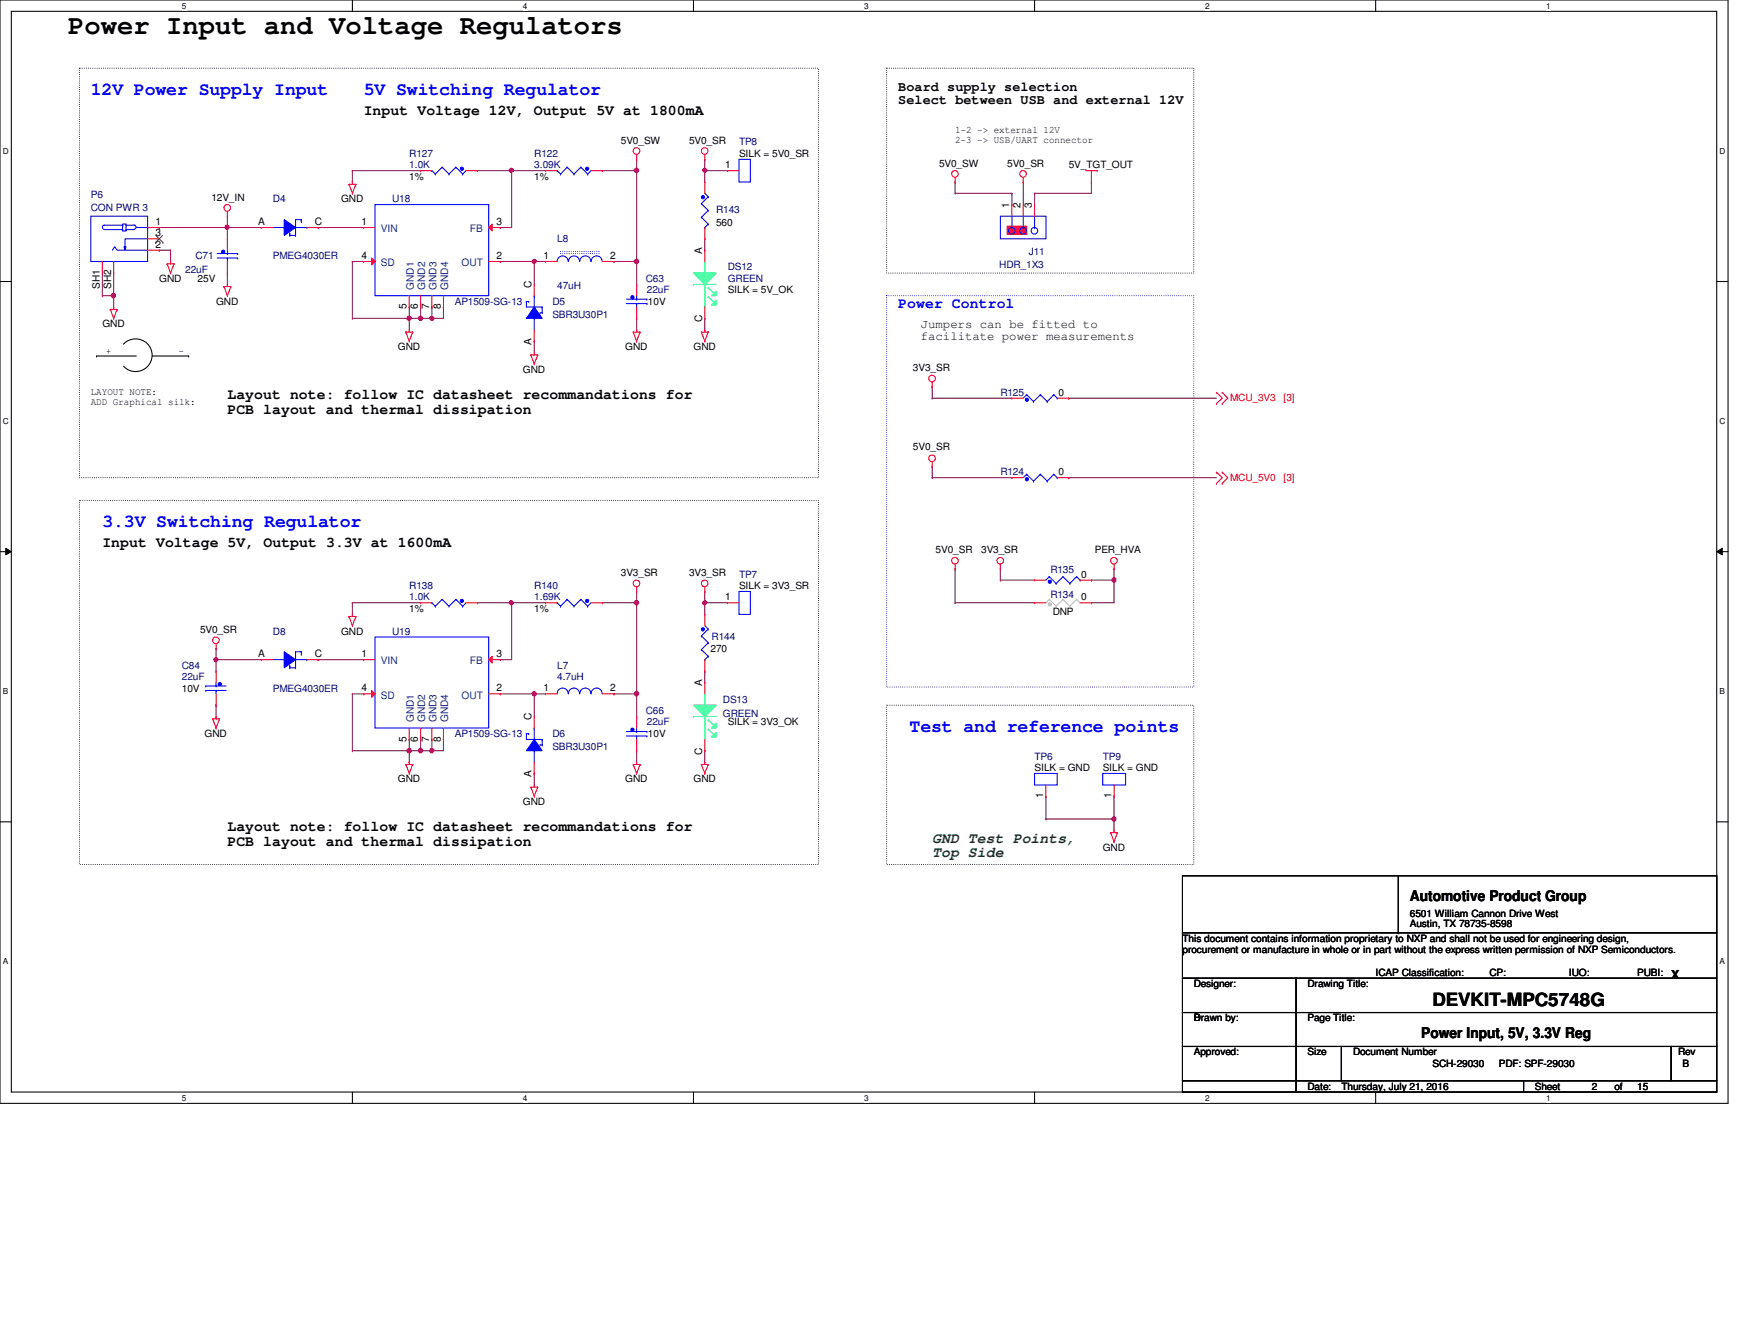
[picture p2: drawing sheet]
<svg xmlns="http://www.w3.org/2000/svg" width="279mm" height="216mm" viewBox="0 0 279 216" stroke-linecap="round" stroke-linejoin="round" font-family="sans-serif">
<path d="M0 0h278v177.4h-278zM1.8 1.8h274.3v173.8h-274.3z" fill="none" stroke="#000" stroke-width=".17"/>
<g fill="#fff">
<path d="M29.3 .2h.7v1.5h-.7z"/>
<path d="M29.3 175.8h.7v1.4h-.7z"/>
</g>
<path d="M56.7 0v1.8M56.7 175.6v1.8" fill="none" stroke="#000" stroke-width=".17"/>
<g fill="#fff">
<path d="M84.1 .2h.7v1.5h-.7z"/>
<path d="M84.1 175.8h.7v1.4h-.7z"/>
</g>
<path d="M111.5 0v1.8M111.5 175.6v1.8" fill="none" stroke="#000" stroke-width=".17"/>
<g fill="#fff">
<path d="M139 .2h.7v1.5h-.7z"/>
<path d="M139 175.8h.7v1.4h-.7z"/>
</g>
<path d="M166.4 0v1.8M166.4 175.6v1.8" fill="none" stroke="#000" stroke-width=".17"/>
<g fill="#fff">
<path d="M193.8 .2h.8v1.5h-.8z"/>
<path d="M193.8 175.8h.8v1.4h-.8z"/>
</g>
<path d="M221.3 0v1.8M221.3 175.6v1.8" fill="none" stroke="#000" stroke-width=".17"/>
<g fill="#fff">
<path d="M248.7 .2h.7v1.5h-.7z"/>
<path d="M248.7 175.8h.7v1.4h-.7z"/>
<path d="M.5 23.5h.9v1.5h-.9z"/>
<path d="M276.6 23.5h.9v1.5h-.9z"/>
<path d="M.5 67h.9v1.5h-.9z"/>
<path d="M276.6 67h.9v1.5h-.9z"/>
</g>
<path d="M0 45.3h1.8M276.1 45.3h1.9" fill="none" stroke="#000" stroke-width=".17"/>
<g fill="#fff">
<path d="M.5 110.4h.8v1.5h-.8z"/>
<path d="M276.6 110.4h.9v1.5h-.9z"/>
</g>
<path d="M0 88.7h1.8M276.1 88.7h1.9" fill="none" stroke="#000" stroke-width=".17"/>
<path d="M.9 88.1l.9 .6-.9 .5zM276.1 88.7l.9-.6v1.1z" fill="#000"/>
<path d="M.9 88.1l.9 .6-.9 .5zM276.1 88.7l.9-.6v1.1z" fill="none" stroke="#000" stroke-width=".16"/>
<g fill="#fff">
<path d="M.5 153.8h.8v1.5h-.8z"/>
<path d="M276.6 153.8h.9v1.5h-.9z"/>
</g>
<path d="M15.5 57.2h.1M15.5 57.2h6.4M19.9 55.3a2.64 2.64 0 0 1 3.7-.1 2.64 2.64 0 0 1 .1 3.8 2.64 2.64 0 0 1-3.8-.1M24.5 57.2h5.9M30.4 57.2h.1M0 132.1h1.8M276.1 132.1h1.9" fill="none" stroke="#000" stroke-width=".17"/>
<path d="M12.8 11h118.9v65.8h-118.9zM142.6 11h49.4v32.9h-49.4zM12.8 80.5h118.9v58.5h-118.9zM142.6 113.4h49.4v25.6h-49.4z" fill="none" stroke="#000" stroke-width=".17" stroke-dasharray="0 .3"/>
<path d="M142.6 47.5h49.4v62.9h-49.4z" fill="none" stroke="#00f" stroke-width=".17" stroke-dasharray="0 .3"/>
<path d="M162 36.4h3.1v1.3h-3.1z" fill-rule="evenodd" fill="#f00"/>
<path d="M162 36.4h3.1v1.3h-3.1z" fill="none" stroke="#f00" stroke-width=".17"/>
<path d="M168.2 128h.1M168.2 131.7h.1M168.2 128v3.7M168.2 131.7h11M179.2 131.7h.1M179.2 128h.1M179.2 128v5.5" fill="none" stroke="#800040" stroke-width=".17"/>
<circle cx="179.2" cy="131.7" r=".34" fill="#f0f"/>
<circle cx="179.2" cy="131.7" r=".34" fill="none" stroke="#f0f" stroke-width=".17"/>
<path d="M149.9 64h.1M149.9 76.8h.1M149.9 76.8h12.9M149.9 64h12.9M171.9 76.8h.1M171.9 64h.1M171.9 76.8h23.8M171.9 64h23.8M175.6 93.3h.1M175.6 93.3h3.6" fill="none" stroke="#800040" stroke-width=".17"/>
<circle cx="179.2" cy="93.2" r=".35" fill="#f0f"/>
<circle cx="179.2" cy="93.2" r=".35" fill="none" stroke="#f0f" stroke-width=".17"/>
<g fill="none" stroke="#800040" stroke-width=".17">
<path d="M25.6 36.6h.1M25.6 36.6h11M25.6 40.2h.1M25.6 40.2h1.8M27.4 40.2h.1M27.4 40.2v1.8M149.9 75h.1M149.9 62.2h.1M149.9 62.2v1.8M149.9 75v1.8M153.6 91.4h.1M153.6 96.9h.1"/>
<path d="M153.6 96.9h12.8M153.6 91.4v5.5M160.9 91.4h.1M160.9 93.3h.1M160.9 91.4v1.9M160.9 93.3h5.5M175.6 96.9h.1M179.2 91.4h.1M179.2 93.3h.1M179.2 91.4v5.5h-3.6"/>
</g>
<circle cx="36.5" cy="36.5" r=".34" fill="#f0f"/>
<circle cx="36.5" cy="36.5" r=".34" fill="none" stroke="#f0f" stroke-width=".17"/>
<path d="M65.8 118.9h.1M65.8 118.9v1.8M65.8 120.7h.1M65.8 120.7h1.8" fill="none" stroke="#800040" stroke-width=".17"/>
<circle cx="67.6" cy="120.7" r=".35" fill="#f0f"/>
<circle cx="67.6" cy="120.7" r=".35" fill="none" stroke="#f0f" stroke-width=".17"/>
<circle cx="65.8" cy="120.7" r=".37" fill="#f0f"/>
<circle cx="65.8" cy="120.7" r=".37" fill="none" stroke="#f0f" stroke-width=".17"/>
<path d="M69.5 118.9h.1M69.5 118.9v1.8M71.3 118.9h.1M71.3 118.9v1.8h-1.8M65.8 120.7h.1M65.8 120.7v1.8M69.5 120.7h.1" fill="none" stroke="#800040" stroke-width=".17"/>
<circle cx="69.5" cy="120.7" r=".35" fill="#f0f"/>
<circle cx="69.5" cy="120.7" r=".35" fill="none" stroke="#f0f" stroke-width=".17"/>
<path d="M34.8 106h.1M34.8 106h7.2M56.7 111.5h.1M56.7 111.5h1.8M56.7 111.5v9.2M67.6 118.9h.1M67.6 118.9v1.8M56.7 120.7h.1M56.7 120.7h9.1M67.6 120.7h.1M67.6 120.7h1.9" fill="none" stroke="#800040" stroke-width=".17"/>
<circle cx="34.7" cy="106" r=".34" fill="#f0f"/>
<circle cx="34.7" cy="106" r=".34" fill="none" stroke="#f0f" stroke-width=".17"/>
<path d="M34.8 106h.1M34.8 113.4h.1M34.8 106v1.9M34.8 113.4v1.8M80.5 111.5h.1M80.5 111.5h5.4M85.9 111.5h.1M85.9 111.5v3.7" fill="none" stroke="#800040" stroke-width=".17"/>
<circle cx="85.9" cy="111.5" r=".35" fill="#f0f"/>
<circle cx="85.9" cy="111.5" r=".35" fill="none" stroke="#f0f" stroke-width=".17"/>
<path d="M85.9 111.5h.1M85.9 111.5h1.9M98.8 111.5h.1M98.8 111.5h3.6M102.4 111.5h.1M102.4 111.5v3.7M85.9 124.3h.1M85.9 124.3v1.9" fill="none" stroke="#800040" stroke-width=".17"/>
<circle cx="102.4" cy="111.5" r=".37" fill="#f0f"/>
<circle cx="102.4" cy="111.5" r=".37" fill="none" stroke="#f0f" stroke-width=".17"/>
<path d="M102.4 95.1h.1M102.4 95.1v1.8M102.4 120.7h.1M102.4 120.7v1.8" fill="none" stroke="#800040" stroke-width=".17"/>
<circle cx="102.4" cy="96.9" r=".36" fill="#f0f"/>
<circle cx="102.4" cy="96.9" r=".36" fill="none" stroke="#f0f" stroke-width=".17"/>
<path d="M76.8 96.9h.1M76.8 96.9h11M82.3 96.9h.1M82.3 96.9v9.1h-1.8M96.9 96.9h.1M96.9 96.9h5.5M102.4 96.9h.1M102.4 96.9v14.6M80.5 106h.1" fill="none" stroke="#800040" stroke-width=".17"/>
<circle cx="82.2" cy="96.9" r=".34" fill="#f0f"/>
<circle cx="82.2" cy="96.9" r=".34" fill="none" stroke="#f0f" stroke-width=".17"/>
<g fill="none" stroke="#800040" stroke-width=".17">
<path d="M56.7 96.9h.1M56.7 96.9h10.9M56.7 96.9v1.9M113.4 95.1h.1M113.4 96.9h.1M113.4 96.9h3.7M113.4 95.1v1.8M34.8 104.2h.1M34.8 104.2v1.8M113.4 107.9h.1M113.4 107.9v1.8M113.4 120.7h.1"/>
<path d="M113.4 120.7v1.8"/>
</g>
<circle cx="113.4" cy="96.9" r=".34" fill="#f0f"/>
<circle cx="113.4" cy="96.9" r=".34" fill="none" stroke="#f0f" stroke-width=".17"/>
<path d="M65.8 49.4h.1M65.8 51.2h.1M65.8 49.4v3.6M65.8 51.2h1.8M71.3 49.4h.1M71.3 49.4v1.8M113.4 96.9h.1M113.4 96.9v1.9" fill="none" stroke="#800040" stroke-width=".17"/>
<circle cx="65.8" cy="51.2" r=".36" fill="#f0f"/>
<circle cx="65.8" cy="51.2" r=".36" fill="none" stroke="#f0f" stroke-width=".17"/>
<path d="M69.5 49.4h.1M69.5 51.2h.1M69.5 49.4v1.8M69.5 51.2h1.8" fill="none" stroke="#800040" stroke-width=".17"/>
<circle cx="69.5" cy="51.2" r=".34" fill="#f0f"/>
<circle cx="69.5" cy="51.2" r=".34" fill="none" stroke="#f0f" stroke-width=".17"/>
<path d="M67.6 49.4h.1M67.6 49.4v1.8" fill="none" stroke="#800040" stroke-width=".17"/>
<circle cx="67.6" cy="51.2" r=".34" fill="#f0f"/>
<circle cx="67.6" cy="51.2" r=".34" fill="none" stroke="#f0f" stroke-width=".17"/>
<g fill="none" stroke="#800040" stroke-width=".17">
<path d="M36.6 36.6h.1M36.6 36.6h5.4M36.6 36.6v1.8M36.6 43.9h.1M36.6 43.9v1.8M56.7 42h.1M56.7 51.2h.1M56.7 51.2h9.1M56.7 42h1.8M56.7 42v9.2M67.6 51.2h.1M67.6 51.2h1.9"/>
<path d="M80.5 42h.1M80.5 42h5.4"/>
</g>
<circle cx="85.9" cy="42" r=".34" fill="#f0f"/>
<circle cx="85.9" cy="42" r=".34" fill="none" stroke="#f0f" stroke-width=".17"/>
<path d="M85.9 42h.1M85.9 54.9h.1M85.9 42v3.7M85.9 54.9v1.8M85.9 42h1.9M98.8 42h.1M98.8 42h3.6M102.4 42h.1M102.4 42v3.7" fill="none" stroke="#800040" stroke-width=".17"/>
<circle cx="102.4" cy="42" r=".36" fill="#f0f"/>
<circle cx="102.4" cy="42" r=".36" fill="none" stroke="#f0f" stroke-width=".17"/>
<path d="M96.9 27.4h.1M102.4 25.6h.1M102.4 25.6v1.8h-5.5M102.4 51.2h.1M102.4 51.2v1.8" fill="none" stroke="#800040" stroke-width=".17"/>
<circle cx="102.4" cy="27.4" r=".36" fill="#f0f"/>
<circle cx="102.4" cy="27.4" r=".36" fill="none" stroke="#f0f" stroke-width=".17"/>
<path d="M76.8 27.4h.1M76.8 27.4h11M80.5 36.6h.1M82.3 27.4h.1M82.3 27.4v9.2h-1.8M102.4 27.4h.1M102.4 27.4v14.6" fill="none" stroke="#800040" stroke-width=".17"/>
<circle cx="82.2" cy="27.4" r=".34" fill="#f0f"/>
<circle cx="82.2" cy="27.4" r=".34" fill="none" stroke="#f0f" stroke-width=".17"/>
<path d="M56.7 27.4h.1M56.7 27.4h10.9M56.7 27.4v1.9M113.4 38.4h.1M113.4 27.4h.1M113.4 27.4h3.7M113.4 38.4v1.8M113.4 51.2h.1M113.4 51.2v1.8" fill="none" stroke="#800040" stroke-width=".17"/>
<circle cx="113.4" cy="27.4" r=".34" fill="#f0f"/>
<circle cx="113.4" cy="27.4" r=".34" fill="none" stroke="#f0f" stroke-width=".17"/>
<g fill="none" stroke="#800040" stroke-width=".17">
<path d="M36.6 34.8h.1M36.6 34.8v1.8M51.2 36.6h.1M51.2 36.6h7.3M113.4 27.4h.1M113.4 25.6h.1M113.4 25.6v3.7M153.6 29.3h.1M153.6 31.1h.1M153.6 29.3v1.8M153.6 31.1h9.2M162.8 31.1h.1"/>
<path d="M162.8 31.1v1.8M164.6 29.3h.1M164.6 29.3v3.6M166.4 31.1h.1M166.4 31.1v1.8M175.6 29.3h.1M175.6 29.3v1.8h-9.2M16.5 47.5h.1M16.5 43.9v3.6M16.5 47.5h1.8M18.3 47.5h.1M18.3 43.9v5.5"/>
<path d="M51.2 106h.1M51.2 106h7.3"/>
</g>
<circle cx="18.2" cy="47.5" r=".35" fill="#f0f"/>
<circle cx="18.2" cy="47.5" r=".35" fill="none" stroke="#f0f" stroke-width=".17"/>
<g fill="none" stroke="#f00" stroke-width=".17">
<path d="M36.6 34.8h.1M36.6 34v.8M56.1 29.6h.1M56.1 29.6h1.1M56.1 29.6l.6 1.5M56.7 29.3h.1M56.7 31.1h.1M56.7 29.3v.3M57.2 29.6h.1M57.2 29.6l-.5 1.5M102.4 25.6h.1M102.4 24.8v.8"/>
<path d="M113.4 25.6h.1M113.4 24.8v.8M153.6 29.3h.1M153.6 28.5v.8M164.6 29.3h.1M164.6 28.5v.8M174.6 27.4h1.9M175.6 29.3h.1M175.6 27.4v1.9M176.5 27.4h.1M17.7 49.7h.1M17.7 49.7h1.1"/>
<path d="M17.7 49.7l.6 1.5M18.3 49.4h.1M18.3 51.2h.1M18.3 49.4v.3M18.8 49.7h.1M18.8 49.7l-.5 1.5M26.9 42.4h.1M26.9 42.4h1.1M26.9 42.4l.5 1.5M27.4 42h.1M27.4 43.9h.1M27.4 42v.4"/>
<path d="M28 42.4h.1M28 42.4l-.6 1.5M36 46.1h.1M36 46.1h1.1M36 46.1l.6 1.4M36.6 45.7h.1M36.6 47.5h.1M36.6 45.7v.4M37.1 46.1h.1M37.1 46.1l-.5 1.4M65.3 53.4h.1M65.3 53.4h1.1"/>
<path d="M65.3 53.4l.5 1.5M65.8 53h.1M65.8 54.9h.1M65.8 53v.4M66.4 53.4h.1M66.4 53.4l-.6 1.5M85.4 57.1h.1M85.4 57.1h1.1M85.4 57.1l.5 1.4M85.9 56.7h.1M85.9 58.5h.1M85.9 56.7v.4"/>
<path d="M86.5 57.1h.1M86.5 57.1l-.6 1.4M87.8 42h.1M87.8 42h1.8M96.9 42h1.9M98.8 42h.1M101.9 53.4h.1M101.9 53.4h1.1M101.9 53.4l.5 1.5M102.4 53h.1M102.4 54.9h.1M102.4 53v.4"/>
<path d="M103 53.4h.1M103 53.4l-.6 1.5M112.8 53.4h.1M112.8 53.4h1.1M112.8 53.4l.6 1.5M113.4 53h.1M113.4 54.9h.1M113.4 53v.4M113.9 53.4h.1M113.9 53.4l-.5 1.5M149.9 75h.1M149.9 62.2h.1"/>
<path d="M149.9 61.4v.8M149.9 74.3v.7M195.7 77.7h.1M195.7 75.9h.1M195.7 64.9h.1M195.7 63.1h.1M195.7 75.9l.9 .9-.9 .9M195.7 63.1l.9 .9-.9 .9M196.6 75.9h.1M196.6 77.7h.1M196.6 63.1h.1M196.6 64.9h.1"/>
<path d="M196.6 75.9l.9 .9-.9 .9M196.6 63.1l.9 .9-.9 .9M56.1 99.1h.1M56.1 99.1h1.1M56.1 99.1l.6 1.5M56.7 98.8h.1M56.7 98.8v.3M57.2 99.1h.1M57.2 99.1l-.5 1.5M102.4 95.1h.1M102.4 94.4v.7M113.4 95.1h.1"/>
<path d="M113.4 94.4v.7M153.6 91.4h.1M153.6 90.7v.7M160.9 91.4h.1M160.9 90.7v.7M179.2 91.4h.1M179.2 90.7v.7M34.2 115.6h.1M34.2 115.6h1.1M34.2 115.6l.6 1.5M34.8 115.2h.1M34.8 117.1h.1"/>
<path d="M34.8 104.2h.1M34.8 103.5v.7M34.8 115.2v.4M35.3 115.6h.1M35.3 115.6l-.5 1.5M56.7 100.6h.1M65.3 122.9h.1M65.3 122.9h1.1M65.3 122.9l.5 1.4M65.8 122.5h.1M65.8 124.3h.1M65.8 122.5v.4"/>
<path d="M66.4 122.9h.1M66.4 122.9l-.6 1.4M85.4 126.5h.1M85.4 126.5h1.1M85.4 126.5l.5 1.5M85.9 126.2h.1M85.9 128h.1M85.9 126.2v.3M86.5 126.5h.1M86.5 126.5l-.6 1.5M101.9 122.9h.1M101.9 122.9h1.1"/>
<path d="M101.9 122.9l.5 1.4M102.4 122.5h.1M102.4 124.3h.1M102.4 122.5v.4M103 122.9h.1M103 122.9l-.6 1.4M112.8 122.9h.1M112.8 122.9h1.1M112.8 122.9l.6 1.4M113.4 122.5h.1M113.4 124.3h.1M113.4 122.5v.4"/>
<path d="M113.9 122.9h.1M113.9 122.9l-.5 1.4M168.2 128h.1M168.2 126.2v1.8M178.6 133.9h.1M178.6 133.9h1.1M178.6 133.9l.6 1.4M179.2 133.5h.1M179.2 135.3h.1M179.2 133.5v.4M179.7 133.9h.1M179.7 133.9l-.5 1.4"/>
<circle cx="36.5" cy="33.4" r=".54"/>
<circle cx="102.4" cy="24.3" r=".54"/>
<circle cx="113.3" cy="24.3" r=".54"/>
<circle cx="153.6" cy="28" r=".54"/>
<circle cx="164.6" cy="28" r=".54"/>
<circle cx="149.9" cy="73.7" r=".54"/>
<circle cx="149.9" cy="60.8" r=".54"/>
<circle cx="102.4" cy="93.8" r=".54"/>
<circle cx="113.3" cy="93.8" r=".54"/>
<circle cx="153.6" cy="90.1" r=".54"/>
<circle cx="160.9" cy="90.1" r=".54"/>
<circle cx="179.2" cy="90.1" r=".54"/>
<circle cx="34.7" cy="102.9" r=".54"/>
</g>
<g fill="none" stroke="#000" stroke-width=".17">
<path d="M190.2 157.3h18.3v5.5h-18.3zM190.2 149.9h85.9v7.4h-85.9zM190.2 140.8h85.9v9.1h-85.9zM208.5 157.3h67.6v5.5h-67.6zM224.9 149.9h.1M224.9 140.8v9.1M190.2 162.8h18.3v5.4h-18.3zM190.2 168.2h18.3v5.5h-18.3zM190.2 173.7h18.3v1.9h-18.3zM208.5 162.8h67.6v5.4h-67.6zM208.5 168.2h7.3v5.5h-7.3zM208.5 173.7h36.6v1.9h-36.6z"/>
<path d="M215.8 168.2h53v5.5h-53zM245.1 173.7h31v1.9h-31zM268.8 168.2h7.3v5.5h-7.3z"/>
</g>
<g fill="none" stroke="#00f" stroke-width=".17">
<path d="M69.5 27.4h.1M69.5 27.4l.5 .6M70 28h.1M71.1 26.9h.1M71.1 26.9l1.1 1.1M71.1 26.9l-1.1 1.1M72.2 28h.1M73.3 26.9h.1M73.3 26.9l1.1 1.1M73.3 26.9l-1.1 1.1M74.4 28h.1M75 27.4l-.6 .6"/>
<path d="M89.6 42a.89 .89 0 0 1 .9-.9 .89 .89 0 0 1 .9 .9M91.4 42a.89 .89 0 0 1 .9-.9 .89 .89 0 0 1 .9 .9M93.3 42a.89 .89 0 0 1 .8-.9 .89 .89 0 0 1 .9 .9M95.1 42a.89 .89 0 0 1 .9-.9 .89 .89 0 0 1 .9 .9M166.4 124.3h3.7v1.9h-3.7z"/>
</g>
<path d="M90.2 40.8h6.2M90.2 40.4h6.2" fill="none" stroke="#00f" stroke-width=".17" stroke-dasharray="0 .3"/>
<circle cx="74.3" cy="27.1" r=".26" fill="#00f"/>
<g fill="none" stroke="#00f" stroke-width=".17">
<path d="M60.3 102.4h18.3v14.7h-18.3z"/>
<circle cx="74.3" cy="27.1" r=".26"/>
</g>
<path d="M67.6 27.4h.1M67.6 27.4h1.9M75 27.4h1.8M76.8 27.4h.1M58.5 106h.1M58.5 106h1.8M78.6 111.5h1.9M80.5 111.5h.1" fill="none" stroke="#f00" stroke-width=".17"/>
<path d="M78.6 106l.6-.5v1.1z" fill="#f00"/>
<path d="M78.6 106l.6-.5v1.1zM78.6 106h1.9M80.5 106h.1" fill="none" stroke="#f00" stroke-width=".17"/>
<path d="M59.8 111l.5 .5-.5 .6z" fill="#f00"/>
<path d="M58.5 111.5h.1M58.5 111.5h1.8M59.8 111l.5 .5-.5 .6zM65.8 118.9h.1M65.8 117.1v1.8M67.6 118.9h.1M67.6 117.1v1.8M69.5 118.9h.1M69.5 117.1v1.8M71.3 118.9h.1M71.3 117.1v1.8" fill="none" stroke="#f00" stroke-width=".17"/>
<path d="M111.5 113.4h3.7l-1.8 1.8z" fill="#00ff80"/>
<path d="M111.5 113.4h3.7l-1.8 1.8z" fill="none" stroke="#00ff80" stroke-width=".17"/>
<path d="M115.2 116.3v.8h-.7z" fill="#00ff80"/>
<path d="M115.2 116.3v.8h-.7z" fill="none" stroke="#00ff80" stroke-width=".17"/>
<path d="M114.5 118.5l.7-.7v.7z" fill="#00ff80"/>
<path d="M111.5 115.2h.1M111.5 115.2h3.7M113.4 113.4h.1M113.4 118.9h.1M113.4 111.5v1.9M113.4 115.2v3.7M113.9 115.7h.1M113.9 117.2h.1M113.9 115.7l1 1M113.9 117.2l1 1M114.5 118.5l.7-.7v.7z" fill="none" stroke="#00ff80" stroke-width=".17"/>
<path d="M113.4 109.7h.1M113.4 109.7v1.8M113.4 118.9v1.8M113.4 120.7h.1" fill="none" stroke="#f00" stroke-width=".17"/>
<path d="M84.7 117.9h.1M84.7 117.9v1h2.5M85.9 117.1h.1M85.9 117.1v1.8M87.2 118.9h.1M87.2 119.8h.1M87.2 118.9v.9M85.9 120.7h.1M85.9 120.7v1.8" fill="none" stroke="#00f" stroke-width=".17"/>
<path d="M85.9 118.9l1.3 1.8h-2.5z" fill-rule="evenodd" fill="#00f"/>
<path d="M84.7 117.9h.3M85 117.9h.1M85.9 118.9l1.3 1.8h-2.5zM86.9 119.8h.1M86.9 119.8h.3" fill="none" stroke="#00f" stroke-width=".17"/>
<path d="M85.9 115.2h.1M85.9 115.2v1.9M85.9 124.3h.1M85.9 122.5v1.8" fill="none" stroke="#f00" stroke-width=".17"/>
<path d="M111.5 43.9h3.7l-1.8 1.8z" fill="#00ff80"/>
<path d="M111.5 43.9h3.7l-1.8 1.8z" fill="none" stroke="#00ff80" stroke-width=".17"/>
<path d="M115.2 46.8v.7h-.7z" fill="#00ff80"/>
<path d="M115.2 46.8v.7h-.7z" fill="none" stroke="#00ff80" stroke-width=".17"/>
<path d="M115.2 48.3v.7h-.7z" fill="#00ff80"/>
<path d="M111.5 45.7h.1M111.5 45.7h3.7M113.4 43.9h.1M113.4 49.4h.1M113.4 42v1.9M113.4 45.7v3.7M113.9 46.3h.1M113.9 47.7h.1M113.9 46.3l1 .9M113.9 47.7l1 .9M115.2 48.3v.7h-.7z" fill="none" stroke="#00ff80" stroke-width=".17"/>
<path d="M117.1 27.4h.1M117.1 27.4h1.8M113.4 40.2h.1M113.4 51.2h.1M113.4 40.2v1.8M113.4 49.4v1.8" fill="none" stroke="#f00" stroke-width=".17"/>
<g fill="none" stroke="#00f" stroke-width=".17">
<path d="M118.9 25.6h1.8v3.7h-1.8zM168.8 92.7h.1M168.8 92.7l-.6 .6M168.8 92.7l1.1 1.1M169.9 93.8h.1M171 92.7h.1M171 92.7l-1.1 1.1M171 92.7l1.1 1.1M172.1 93.8h.1M173.2 92.7h.1M173.2 92.7l-1.1 1.1M173.2 92.7l.5 .6"/>
<path d="M173.7 93.3h.1"/>
</g>
<circle cx="168.9" cy="93.5" r=".26" fill="#00f"/>
<g fill="none" stroke="#00f" stroke-width=".17">
<path d="M84.7 48.5h.1M84.7 48.5v.9h2.5M85.9 51.2h.1M85.9 47.5h.1M85.9 47.5v1.9M85.9 51.2v1.8M87.2 49.4h.1M87.2 50.3h.1M87.2 49.4v.9"/>
<circle cx="168.9" cy="93.5" r=".26"/>
</g>
<path d="M166.4 93.3h.1M166.4 93.3h1.8M173.7 93.3h1.9M175.6 93.3h.1" fill="none" stroke="#f00" stroke-width=".17"/>
<path d="M85.9 49.4l1.3 1.8h-2.5z" fill-rule="evenodd" fill="#00f"/>
<g fill="none" stroke="#00f" stroke-width=".17">
<path d="M16.8 36.9h2.9M19.7 36h.6v1.1h-.6zM19.7 36.2h-2.9a.34 .34 0 0 0-.3 .3 .34 .34 0 0 0 .3 .4M19.7 36.2h.1M19.7 36.9h.1M20.3 36.2h1.4a.32 .32 0 0 1 .2 .4 .32 .32 0 0 1-.4 .2M20.3 36.2h.1M20.3 36.9h.1M20.3 36.9h1.3M18.1 40.2l.4-.5 .3 .5h4.9M84.7 48.5h.3M85 48.5h.1"/>
<path d="M85.9 49.4l1.3 1.8h-2.5zM86.9 50.3h.1M86.9 50.3h.3"/>
</g>
<path d="M85.9 54.9h.1M85.9 45.7h.1M85.9 45.7v1.8M85.9 53v1.9" fill="none" stroke="#f00" stroke-width=".17"/>
<path d="M19.9 39.7h.4l-.2 .5z" fill="#00f"/>
<path d="M14.6 34.8h9.1v7.2h-9.1zM19.9 39.7h.4l-.2 .5zM21.9 36.6h1.8M23.7 38.4h-3.6v1.3M23.7 36.6h.1M100.8 118.3h3.3M100.8 117.6h3.3M102.4 118.3h.1M102.4 118.3v.6M104.1 118.3h.1M104.1 117.6h.1" fill="none" stroke="#00f" stroke-width=".17"/>
<path d="M23.7 36.6h1.9M23.7 38.4h1.9M25.6 36.6h.1M25.6 38.4h.1M16.5 43.9h.1M16.5 42v1.9M18.3 43.9h.1M18.3 42v1.9M23.7 40.2h1.9M25.6 40.2h.1" fill="none" stroke="#f00" stroke-width=".17"/>
<path d="M25 39h.1M25.1 37.8l1.1 1.2M26.2 37.8l-1.2 1.2M26.2 39h.1" fill="none" stroke="#804000" stroke-width=".16"/>
<circle cx="101.7" cy="117.3" r=".26" fill="#00f"/>
<g fill="none" stroke="#00f" stroke-width=".17">
<path d="M160.9 34.8h7.3v3.6h-7.3zM162.8 36.6h.1M162.8 34.8v1.8M164.6 36.6h.1M164.6 34.8v1.8M166.4 36.6h.1M166.4 34.8v1.8M43.9 106h1.8M45.7 106h.1M46.6 107.4h.1M46.6 107.4h.9M47.5 107.4h.1"/>
<path d="M47.5 106h1.9M48.5 104.8h.1M48.5 104.8h-1v2.6M49.4 106h.1M102.4 117.6h.1M102.4 117.1v.5"/>
<circle cx="162.7" cy="37.1" r=".54"/>
<circle cx="164.6" cy="37.1" r=".54"/>
<circle cx="166.4" cy="37.1" r=".54"/>
<circle cx="101.7" cy="117.3" r=".26"/>
</g>
<path d="M162.8 32.9h.1M162.8 32.9v1.9M164.6 32.9h.1M164.6 32.9v1.9M166.4 32.9h.1M166.4 32.9v1.9M102.4 115.2h.1M102.4 115.2v1.9M102.4 118.9v1.8M102.4 120.7h.1" fill="none" stroke="#f00" stroke-width=".17"/>
<path d="M45.7 104.8l1.8 1.2-1.8 1.4z" fill-rule="evenodd" fill="#00f"/>
<g fill="none" stroke="#00f" stroke-width=".17">
<path d="M112.8 32.7h.1M112.8 34.9h.1M112.8 32.7l1.1 1.1M112.8 34.9l1.1 1.1M113.4 36.6h.1M113.4 31.1l.5 .5M113.9 31.6h.1M113.9 33.8h.1M113.9 36h.1M113.9 31.6l-1.1 1.1M113.9 33.8l-1.1 1.1M113.9 36l-.5 .6"/>
<path d="M45.7 104.8l1.8 1.2-1.8 1.4zM46.6 107h.1M46.6 107v.4M48.5 105.2h.1M48.5 104.8v.4"/>
</g>
<path d="M42 106h.1M42 106h1.9M49.4 106h1.8M51.2 106h.1" fill="none" stroke="#f00" stroke-width=".17"/>
<circle cx="113.1" cy="31.7" r=".26" fill="#00f"/>
<g fill="none" stroke="#00f" stroke-width=".17">
<path d="M89.6 96.9h.1M89.6 96.9l.6 .6M90.2 97.5h.1M91.2 96.4h.1M91.2 96.4l1.1 1.1M91.2 96.4l-1 1.1M92.3 97.5h.1M93.4 96.4h.1M93.4 96.4l1.1 1.1M93.4 96.4l-1.1 1.1M94.5 97.5h.1M95.1 96.9l-.6 .6"/>
<path d="M118.9 95.1h1.8v3.7h-1.8zM177.4 124.3h3.7v1.9h-3.7z"/>
<circle cx="113.1" cy="31.7" r=".26"/>
</g>
<path d="M113.4 29.3h.1M113.4 38.4h.1M113.4 29.3v1.8M113.4 36.6v1.8M117.1 96.9h.1M117.1 96.9h1.8M179.2 128h.1M179.2 126.2v1.8" fill="none" stroke="#f00" stroke-width=".17"/>
<circle cx="94.4" cy="96.6" r=".26" fill="#00f"/>
<g fill="none" stroke="#00f" stroke-width=".17">
<path d="M89.6 27.4h.1M89.6 27.4l.6 .6M90.2 28h.1M91.2 26.9h.1M91.2 26.9l1.1 1.1M91.2 26.9l-1 1.1M92.3 28h.1M93.4 26.9h.1M93.4 26.9l1.1 1.1M93.4 26.9l-1.1 1.1M94.5 28h.1M95.1 27.4l-.6 .6"/>
<circle cx="94.4" cy="96.6" r=".26"/>
</g>
<path d="M87.8 96.9h.1M87.8 96.9h1.8M95.1 96.9h1.8M96.9 96.9h.1" fill="none" stroke="#f00" stroke-width=".17"/>
<circle cx="94.4" cy="27.1" r=".26" fill="#00f"/>
<g fill="none" stroke="#00f" stroke-width=".17">
<path d="M112.8 102.2h.1M112.8 104.4h.1M112.8 102.2l1.1 1.1M112.8 104.4l1.1 1.1M113.4 106h.1M113.4 100.6l.5 .5M113.9 101.1h.1M113.9 103.3h.1M113.9 105.5h.1M113.9 101.1l-1.1 1.1M113.9 103.3l-1.1 1.1M113.9 105.5l-.5 .5"/>
<circle cx="94.4" cy="27.1" r=".26"/>
</g>
<path d="M87.8 27.4h.1M87.8 27.4h1.8M95.1 27.4h1.8M96.9 27.4h.1" fill="none" stroke="#f00" stroke-width=".17"/>
<circle cx="113.1" cy="101.2" r=".26" fill="#00f"/>
<g fill="none" stroke="#00f" stroke-width=".17">
<path d="M33.1 111h.1M33.1 110.3h.1M33.1 111h3.3M33.1 110.3h3.3M34.8 111h.1M34.8 111v.5"/>
<circle cx="113.1" cy="101.2" r=".26"/>
</g>
<path d="M113.4 98.8h.1M113.4 98.8v1.8M113.4 107.9h.1M113.4 106v1.9" fill="none" stroke="#f00" stroke-width=".17"/>
<circle cx="35.3" cy="110" r=".26" fill="#00f"/>
<g fill="none" stroke="#00f" stroke-width=".17">
<path d="M34.9 41.5h3.3M34.9 40.8h3.3M36.6 41.5h.1M36.6 41.5v.5M38.2 41.5h.1M38.2 40.8h.1M34.8 110.3h.1M34.8 109.7v.6"/>
<circle cx="35.3" cy="110" r=".26"/>
</g>
<path d="M34.8 107.9h.1M34.8 113.4h.1M34.8 107.9v1.8M34.8 111.5v1.9" fill="none" stroke="#f00" stroke-width=".17"/>
<circle cx="35.9" cy="40.5" r=".26" fill="#00f"/>
<g fill="none" stroke="#00f" stroke-width=".17">
<path d="M60.3 32.9h18.3v14.6h-18.3zM36.6 40.8h.1M36.6 40.2v.6"/>
<circle cx="35.9" cy="40.5" r=".26"/>
</g>
<path d="M36.6 38.4h.1M36.6 38.4v1.8M58.5 36.6h.1M58.5 36.6h1.8M36.6 43.9h.1M36.6 42v1.9M78.6 42h1.9M80.5 42h.1" fill="none" stroke="#f00" stroke-width=".17"/>
<path d="M78.6 36.6l.6-.6v1.1z" fill="#f00"/>
<path d="M78.6 36.6l.6-.6v1.1zM78.6 36.6h1.9M80.5 36.6h.1" fill="none" stroke="#f00" stroke-width=".17"/>
<path d="M59.8 41.5l.5 .5-.5 .6z" fill="#f00"/>
<path d="M58.5 42h.1M58.5 42h1.8M59.8 41.5l.5 .5-.5 .6zM65.8 49.4h.1M65.8 47.5v1.9M67.6 49.4h.1M67.6 47.5v1.9M69.5 49.4h.1M69.5 47.5v1.9M71.3 49.4h.1M71.3 47.5v1.9" fill="none" stroke="#f00" stroke-width=".17"/>
<path d="M165.1 76.2h.1M165.1 76.2l-.5 .6M165.1 76.2l1.1 1.1M166.2 77.3h.1M167.3 76.2h.1M167.3 76.2l-1.1 1.1M167.3 76.2l1.1 1.1M168.4 77.3h.1M169.5 76.2h.1M169.5 76.2l-1.1 1.1M169.5 76.2l.6 .6M170.1 76.8h.1" fill="none" stroke="#00f" stroke-width=".17"/>
<circle cx="165.2" cy="77" r=".26" fill="#00f"/>
<g fill="none" stroke="#00f" stroke-width=".17">
<path d="M43.9 36.6h1.8M45.7 36.6h.1M46.6 37.8h.1M46.6 37.8h.9M47.5 37.8h.1M47.5 36.6h1.9M48.5 35.3h.1M48.5 35.3h-1v2.5M49.4 36.6h.1"/>
<circle cx="165.2" cy="77" r=".26"/>
</g>
<path d="M162.8 76.8h.1M162.8 76.8h1.8M170.1 76.8h1.8M171.9 76.8h.1" fill="none" stroke="#f00" stroke-width=".17"/>
<path d="M45.7 35.3l1.8 1.3-1.8 1.2z" fill-rule="evenodd" fill="#00f"/>
<path d="M45.7 35.3l1.8 1.3-1.8 1.2zM46.6 37.5h.1M46.6 37.5v.3M48.5 35.6h.1M48.5 35.3v.3" fill="none" stroke="#00f" stroke-width=".17"/>
<path d="M42 36.6h.1M42 36.6h1.9M49.4 36.6h1.8M51.2 36.6h.1" fill="none" stroke="#f00" stroke-width=".17"/>
<path d="M168.8 96.4h.1M168.8 96.4l-.6 .5M168.8 96.4l1.1 1.1M169.9 97.5h.1M171 96.4h.1M171 96.4l-1.1 1.1M171 96.4l1.1 1.1M172.1 97.5h.1M173.2 96.4h.1M173.2 96.4l-1.1 1.1M173.2 96.4l.5 .5M173.7 96.9h.1" fill="none" stroke="#c0c0c0" stroke-width=".17"/>
<circle cx="168.9" cy="97.2" r=".26" fill="#c0c0c0"/>
<circle cx="168.9" cy="97.2" r=".26" fill="none" stroke="#c0c0c0" stroke-width=".17"/>
<path d="M166.4 96.9h.1M166.4 96.9h1.8M173.7 96.9h1.9M175.6 96.9h.1" fill="none" stroke="#f00" stroke-width=".17"/>
<path d="M69.5 96.9h.1M69.5 96.9l.5 .6M70 97.5h.1M71.1 96.4h.1M71.1 96.4l1.1 1.1M71.1 96.4l-1.1 1.1M72.2 97.5h.1M73.3 96.4h.1M73.3 96.4l1.1 1.1M73.3 96.4l-1.1 1.1M74.4 97.5h.1M75 96.9l-.6 .6" fill="none" stroke="#00f" stroke-width=".17"/>
<circle cx="74.3" cy="96.6" r=".26" fill="#00f"/>
<g fill="none" stroke="#00f" stroke-width=".17">
<path d="M100.8 48.8h3.3M100.8 48.1h3.3M102.4 48.8h.1M102.4 48.8v.6M104.1 48.8h.1M104.1 48.1h.1"/>
<circle cx="74.3" cy="96.6" r=".26"/>
</g>
<path d="M67.6 96.9h.1M67.6 96.9h1.9M75 96.9h1.8M76.8 96.9h.1" fill="none" stroke="#f00" stroke-width=".17"/>
<circle cx="101.7" cy="47.8" r=".26" fill="#00f"/>
<g fill="none" stroke="#00f" stroke-width=".17">
<path d="M102.4 48.1h.1M102.4 47.5v.6M165.1 63.5h.1M165.1 63.5l-.5 .5M165.1 63.5l1.1 1.1M166.2 64.6h.1M167.3 63.5h.1M167.3 63.5l-1.1 1.1M167.3 63.5l1.1 1.1M168.4 64.6h.1M169.5 63.5h.1M169.5 63.5l-1.1 1.1"/>
<path d="M169.5 63.5l.6 .5M170.1 64h.1M89.6 111.5a.89 .89 0 0 1 .9-.9 .89 .89 0 0 1 .9 .9M91.4 111.5a.89 .89 0 0 1 .9-.9 .89 .89 0 0 1 .9 .9M93.3 111.5a.89 .89 0 0 1 .8-.9 .89 .89 0 0 1 .9 .9M95.1 111.5a.89 .89 0 0 1 .9-.9 .89 .89 0 0 1 .9 .9"/>
<circle cx="101.7" cy="47.8" r=".26"/>
</g>
<path d="M102.4 45.7h.1M102.4 51.2h.1M102.4 45.7v1.8M102.4 49.4v1.8M87.8 111.5h.1M87.8 111.5h1.8M96.9 111.5h1.9M98.8 111.5h.1" fill="none" stroke="#f00" stroke-width=".17"/>
<circle cx="165.2" cy="64.3" r=".26" fill="#00f"/>
<circle cx="165.2" cy="64.3" r=".26" fill="none" stroke="#00f" stroke-width=".17"/>
<path d="M162.8 64h.1M162.8 64h1.8M170.1 64h1.8M171.9 64h.1" fill="none" stroke="#f00" stroke-width=".17"/>
<circle cx="179.2" cy="131.7" r=".34" fill="#f0f"/>
<circle cx="179.2" cy="131.7" r=".34" fill="none" stroke="#f0f" stroke-width=".17"/>
<circle cx="179.2" cy="93.2" r=".35" fill="#f0f"/>
<circle cx="179.2" cy="93.2" r=".35" fill="none" stroke="#f0f" stroke-width=".17"/>
<circle cx="36.5" cy="36.5" r=".34" fill="#f0f"/>
<circle cx="36.5" cy="36.5" r=".34" fill="none" stroke="#f0f" stroke-width=".17"/>
<circle cx="67.6" cy="120.7" r=".35" fill="#f0f"/>
<circle cx="67.6" cy="120.7" r=".35" fill="none" stroke="#f0f" stroke-width=".17"/>
<circle cx="65.8" cy="120.7" r=".37" fill="#f0f"/>
<circle cx="65.8" cy="120.7" r=".37" fill="none" stroke="#f0f" stroke-width=".17"/>
<circle cx="69.5" cy="120.7" r=".35" fill="#f0f"/>
<circle cx="69.5" cy="120.7" r=".35" fill="none" stroke="#f0f" stroke-width=".17"/>
<circle cx="34.7" cy="106" r=".34" fill="#f0f"/>
<circle cx="34.7" cy="106" r=".34" fill="none" stroke="#f0f" stroke-width=".17"/>
<circle cx="85.9" cy="111.5" r=".35" fill="#f0f"/>
<circle cx="85.9" cy="111.5" r=".35" fill="none" stroke="#f0f" stroke-width=".17"/>
<circle cx="102.4" cy="111.5" r=".37" fill="#f0f"/>
<circle cx="102.4" cy="111.5" r=".37" fill="none" stroke="#f0f" stroke-width=".17"/>
<circle cx="102.4" cy="96.9" r=".36" fill="#f0f"/>
<circle cx="102.4" cy="96.9" r=".36" fill="none" stroke="#f0f" stroke-width=".17"/>
<circle cx="82.2" cy="96.9" r=".34" fill="#f0f"/>
<circle cx="82.2" cy="96.9" r=".34" fill="none" stroke="#f0f" stroke-width=".17"/>
<circle cx="113.4" cy="96.9" r=".34" fill="#f0f"/>
<circle cx="113.4" cy="96.9" r=".34" fill="none" stroke="#f0f" stroke-width=".17"/>
<circle cx="65.8" cy="51.2" r=".36" fill="#f0f"/>
<circle cx="65.8" cy="51.2" r=".36" fill="none" stroke="#f0f" stroke-width=".17"/>
<circle cx="69.5" cy="51.2" r=".34" fill="#f0f"/>
<circle cx="69.5" cy="51.2" r=".34" fill="none" stroke="#f0f" stroke-width=".17"/>
<circle cx="67.6" cy="51.2" r=".34" fill="#f0f"/>
<circle cx="67.6" cy="51.2" r=".34" fill="none" stroke="#f0f" stroke-width=".17"/>
<circle cx="85.9" cy="42" r=".34" fill="#f0f"/>
<circle cx="85.9" cy="42" r=".34" fill="none" stroke="#f0f" stroke-width=".17"/>
<circle cx="102.4" cy="42" r=".36" fill="#f0f"/>
<circle cx="102.4" cy="42" r=".36" fill="none" stroke="#f0f" stroke-width=".17"/>
<circle cx="102.4" cy="27.4" r=".36" fill="#f0f"/>
<circle cx="102.4" cy="27.4" r=".36" fill="none" stroke="#f0f" stroke-width=".17"/>
<circle cx="82.2" cy="27.4" r=".34" fill="#f0f"/>
<circle cx="82.2" cy="27.4" r=".34" fill="none" stroke="#f0f" stroke-width=".17"/>
<circle cx="113.4" cy="27.4" r=".34" fill="#f0f"/>
<circle cx="113.4" cy="27.4" r=".34" fill="none" stroke="#f0f" stroke-width=".17"/>
<circle cx="18.2" cy="47.5" r=".35" fill="#f0f"/>
<circle cx="18.2" cy="47.5" r=".35" fill="none" stroke="#f0f" stroke-width=".17"/>
<text font-size="4.4" x="11" y="5.5">Power Input and Voltage Regulators</text>
<g font-size="2.9" fill="#00f">
<text x="14.6" y="15.2">12V Power Supply Input</text>
<text x="58.5" y="15.2">5V Switching Regulator</text>
<text x="16.5" y="84.7">3.3V Switching Regulator</text>
<text x="146.3" y="117.6">Test and reference points</text>
</g>
<text font-size="2.9" x="230.4" y="161.8">DEVKIT-MPC5748G</text>
<g font-size="2.4">
<text x="58.5" y="18.4">Input Voltage 12V, Output 5V at 1800mA</text>
<text x="36.6" y="64.1">Layout note: follow IC datasheet recommandations for</text>
<text x="36.6" y="66.5">PCB layout and thermal dissipation</text>
<text x="16.5" y="87.9">Input Voltage 5V, Output 3.3V at 1600mA</text>
<text x="36.6" y="133.6">Layout note: follow IC datasheet recommandations for</text>
<text x="36.6" y="136">PCB layout and thermal dissipation</text>
<text x="226.8" y="144.8">Automotive Product Group</text>
<text x="228.6" y="166.8">Power Input, 5V, 3.3V Reg</text>
</g>
<text font-size="2.4" fill="#00f" x="144.5" y="49.5">Power Control</text>
<g font-size="2.4" fill="#008000">
<text x="149.9" y="135.5">GND Test Points,</text>
<text x="149.9" y="137.8">Top Side</text>
</g>
<g font-size="2.2">
<text x="144.5" y="14.6">Board supply selection</text>
<text x="144.5" y="16.7">Select between USB and external 12V</text>
</g>
<g font-size="2">
<text x="148.1" y="52.7">Jumpers can be fitted to</text>
<text x="148.1" y="54.7">facilitate power measurements</text>
<text x="268.8" y="157.3">X</text>
</g>
<g font-size="1.7">
<text x="116.7" y="27">1</text>
<text x="162.3" y="33.5" transform="rotate(-90 162.3 33.5)">1</text>
<text x="164.2" y="33.5" transform="rotate(-90 164.2 33.5)">2</text>
<text x="166" y="33.5" transform="rotate(-90 166 33.5)">3</text>
<text x="25" y="36.2">1</text>
<text x="25" y="39.8">2</text>
<text x="25" y="38">3</text>
<text x="41.5" y="36.2">A</text>
<text x="50.6" y="36.2">C</text>
<text x="58.1" y="36.2">1</text>
<text x="58.1" y="41.6">4</text>
<text x="79.9" y="41.6">2</text>
<text x="79.9" y="36.2">3</text>
<text x="87.4" y="41.6">1</text>
<text x="98.2" y="41.6">2</text>
<text x="112.9" y="40.8" transform="rotate(-90 112.9 40.8)">A</text>
<text x="16" y="46.5" transform="rotate(-90 16 46.5)">SH1</text>
<text x="17.9" y="46.5" transform="rotate(-90 17.9 46.5)">SH2</text>
<text x="85.5" y="46.3" transform="rotate(-90 85.5 46.3)">C</text>
<text x="65.4" y="49.7" transform="rotate(-90 65.4 49.7)">5</text>
<text x="67.2" y="49.7" transform="rotate(-90 67.2 49.7)">6</text>
<text x="69" y="49.7" transform="rotate(-90 69 49.7)">7</text>
<text x="70.9" y="49.7" transform="rotate(-90 70.9 49.7)">8</text>
<text x="112.9" y="51.8" transform="rotate(-90 112.9 51.8)">C</text>
<text x="85.5" y="55.4" transform="rotate(-90 85.5 55.4)">A</text>
<text x="116.7" y="96.5">1</text>
<text x="41.5" y="105.6">A</text>
<text x="50.6" y="105.6">C</text>
<text x="58.1" y="105.6">1</text>
<text x="79.9" y="105.6">3</text>
<text x="58.1" y="111.1">4</text>
<text x="79.9" y="111.1">2</text>
<text x="87.4" y="111.1">1</text>
<text x="98.2" y="111.1">2</text>
<text x="112.9" y="110.3" transform="rotate(-90 112.9 110.3)">A</text>
<text x="65.4" y="119.2" transform="rotate(-90 65.4 119.2)">5</text>
<text x="67.2" y="119.2" transform="rotate(-90 67.2 119.2)">6</text>
<text x="69" y="119.2" transform="rotate(-90 69 119.2)">7</text>
<text x="70.9" y="119.2" transform="rotate(-90 70.9 119.2)">8</text>
<text x="85.5" y="115.8" transform="rotate(-90 85.5 115.8)">C</text>
<text x="85.5" y="124.9" transform="rotate(-90 85.5 124.9)">A</text>
<text x="112.9" y="121.3" transform="rotate(-90 112.9 121.3)">C</text>
<text x="167.8" y="128.4" transform="rotate(-90 167.8 128.4)">1</text>
<text x="178.8" y="128.4" transform="rotate(-90 178.8 128.4)">1</text>
</g>
<g font-size="1.7" fill="#004080">
<text x="61.3" y="37.3">VIN</text>
<text x="75.6" y="37.3">FB</text>
<text x="61.3" y="42.8">SD</text>
<text x="66.6" y="46.6" transform="rotate(-90 66.6 46.6)">GND1</text>
<text x="68.4" y="46.6" transform="rotate(-90 68.4 46.6)">GND2</text>
<text x="70.2" y="46.6" transform="rotate(-90 70.2 46.6)">GND3</text>
<text x="72.1" y="46.6" transform="rotate(-90 72.1 46.6)">GND4</text>
<text x="74.3" y="42.8">OUT</text>
<text x="61.3" y="106.8">VIN</text>
<text x="75.6" y="106.8">FB</text>
<text x="61.3" y="112.3">SD</text>
<text x="74.3" y="112.3">OUT</text>
<text x="66.6" y="116.1" transform="rotate(-90 66.6 116.1)">GND1</text>
<text x="68.4" y="116.1" transform="rotate(-90 68.4 116.1)">GND2</text>
<text x="70.2" y="116.1" transform="rotate(-90 70.2 116.1)">GND3</text>
<text x="72.1" y="116.1" transform="rotate(-90 72.1 116.1)">GND4</text>
</g>
<g font-size="1.6">
<text x="99.9" y="23.2">5V0_SW</text>
<text x="110.8" y="23.2">5V0_SR</text>
<text x="153.6" y="21.4">1-2 -&gt; external 12V</text>
<text x="153.6" y="23">2-3 -&gt; USB/UART connector</text>
<text x="65.8" y="28.9">1%</text>
<text x="85.9" y="28.9">1%</text>
<text x="118.9" y="25.2">SILK = 5V0_SR</text>
<text x="151" y="26.8">5V0_SW</text>
<text x="162" y="26.8">5V0_SR</text>
<text x="171.9" y="27.1">5V_TGT_OUT</text>
<text x="34" y="32.3">12V_IN</text>
<text x="54.9" y="32.5">GND</text>
<text x="115.2" y="36.4">560</text>
<text x="25.6" y="45.3">GND</text>
<text x="31.8" y="45.3">25V</text>
<text x="117.1" y="47.2">SILK = 5V_OK</text>
<text x="16.5" y="52.6">GND</text>
<text x="34.8" y="49">GND</text>
<text x="104.2" y="49">10V</text>
<text x="17" y="56.9">+</text>
<text x="28.7" y="56.9">-</text>
<text x="64" y="56.3">GND</text>
<text x="84.1" y="59.9">GND</text>
<text x="100.6" y="56.3">GND</text>
<text x="111.5" y="56.3">GND</text>
<text x="146.9" y="59.6">3V3_SR</text>
<text x="14.6" y="63.5">LAYOUT NOTE:</text>
<text x="14.6" y="65.1">ADD Graphical silk:</text>
<text x="170.3" y="63.6">0</text>
<text x="146.9" y="72.4">5V0_SR</text>
<text x="170.3" y="76.4">0</text>
<text x="150.5" y="88.9">5V0_SR</text>
<text x="157.8" y="88.9">3V3_SR</text>
<text x="176.1" y="88.9">PER_HVA</text>
<text x="99.9" y="92.7">3V3_SR</text>
<text x="110.8" y="92.7">3V3_SR</text>
<text x="118.9" y="94.7">SILK = 3V3_SR</text>
<text x="173.9" y="92.9">0</text>
<text x="32.2" y="101.8">5V0_SR</text>
<text x="65.8" y="98.3">1%</text>
<text x="85.9" y="98.3">1%</text>
<text x="169.3" y="98.9">DNP</text>
<text x="173.9" y="96.5">0</text>
<text x="54.9" y="102">GND</text>
<text x="114.3" y="104.8">270</text>
<text x="29.3" y="111.2">10V</text>
<text x="32.9" y="118.5">GND</text>
<text x="104.2" y="118.5">10V</text>
<text x="117.1" y="116.6">SILK = 3V3_OK</text>
<text x="64" y="125.8">GND</text>
<text x="100.6" y="125.8">GND</text>
<text x="111.5" y="125.8">GND</text>
<text x="166.4" y="124">SILK = GND</text>
<text x="177.4" y="124">SILK = GND</text>
<text x="84.1" y="129.5">GND</text>
<text x="177.4" y="136.8">GND</text>
<text x="226.8" y="147.4">6501 William Cannon Drive West</text>
<text x="226.8" y="149">Austin, TX 78735-8598</text>
<text x="190.2" y="151.4">This document contains information proprietary to NXP and shall not be used for engineering design,</text>
<text x="190.2" y="153.2">procurement or manufacture in whole or in part without the express written permission of NXP Semiconductors.</text>
<text x="192" y="158.7">Designer:</text>
<text x="210.3" y="158.7">Drawing Title:</text>
<text x="221.3" y="156.9">ICAP Classification:</text>
<text x="239.6" y="156.9">CP:</text>
<text x="252.3" y="156.9">IUO:</text>
<text x="263.4" y="156.9">PUBI:</text>
<text x="192" y="164.2">Drawn by:</text>
<text x="192" y="164.2">B</text>
<text x="210.3" y="164.2">Page Title:</text>
<text x="192" y="169.7">Approved:</text>
<text x="210.3" y="169.7">Size</text>
<text x="217.6" y="169.7">Document Number</text>
<text x="230.4" y="171.5">SCH-29030</text>
<text x="241.1" y="171.5">PDF: SPF-29030</text>
<text x="269.9" y="169.7">Rev</text>
<text x="270.6" y="171.5">B</text>
<text x="210.3" y="175.2">Date:</text>
<text x="215.8" y="175.2">Thursday, July 21, 2016</text>
<text x="246.9" y="175.2">Sheet</text>
<text x="256" y="175.2">2</text>
<text x="259.7" y="175.2">of</text>
<text x="263.4" y="175.2">15</text>
</g>
<g font-size="1.6" fill="#000080">
<text x="118.9" y="23.4">TP8</text>
<text x="65.8" y="25.2">R127</text>
<text x="65.8" y="27.1">1.0K</text>
<text x="85.9" y="25.2">R122</text>
<text x="85.9" y="27.1">3.09K</text>
<text x="14.6" y="31.8">P6</text>
<text x="14.6" y="34">CON PWR 3</text>
<text x="43.9" y="32.5">D4</text>
<text x="63.1" y="32.5">U18</text>
<text x="115.2" y="34.2">R143</text>
<text x="31.5" y="41.7">C71</text>
<text x="43.9" y="41.7">PMEG4030ER</text>
<text x="89.6" y="38.9">L8</text>
<text x="165.5" y="40.9">J11</text>
<text x="29.8" y="43.9">22uF</text>
<text x="89.6" y="46.4">47uH</text>
<text x="103.9" y="45.3">C63</text>
<text x="104.1" y="47.2">22uF</text>
<text x="117.1" y="43.5">DS12</text>
<text x="117.1" y="45.3">GREEN</text>
<text x="160.7" y="43.1">HDR_1X3</text>
<text x="73.2" y="49">AP1509-SG-13</text>
<text x="88.9" y="49">D5</text>
<text x="88.9" y="51.2">SBR3U30P1</text>
<text x="160.9" y="63.6">R125</text>
<text x="160.9" y="76.4">R124</text>
<text x="65.8" y="94.7">R138</text>
<text x="85.9" y="94.7">R140</text>
<text x="118.9" y="92.9">TP7</text>
<text x="169" y="92.2">R135</text>
<text x="65.8" y="96.5">1.0K</text>
<text x="85.9" y="96.5">1.69K</text>
<text x="169" y="96.2">R134</text>
<text x="29.3" y="107.5">C84</text>
<text x="43.9" y="102">D8</text>
<text x="63.1" y="102">U19</text>
<text x="89.6" y="107.5">L7</text>
<text x="114.5" y="102.9">R144</text>
<text x="29.3" y="109.3">22uF</text>
<text x="43.9" y="111.2">PMEG4030ER</text>
<text x="89.6" y="109.3">4.7uH</text>
<text x="116.3" y="113">DS13</text>
<text x="73.2" y="118.5">AP1509-SG-13</text>
<text x="88.9" y="118.5">D6</text>
<text x="103.9" y="114.8">C66</text>
<text x="104.1" y="116.6">22uF</text>
<text x="116.3" y="115.2">GREEN</text>
<text x="88.9" y="120.6">SBR3U30P1</text>
<text x="166.4" y="122.1">TP6</text>
<text x="177.4" y="122.1">TP9</text>
</g>
<g font-size="1.6" fill="#f00">
<text x="197.9" y="64.5">MCU_3V3</text>
<text x="206.5" y="64.5">[3]</text>
<text x="197.9" y="77.3">MCU_5V0</text>
<text x="206.5" y="77.3">[3]</text>
</g>
<g font-size="1.3">
<text x="29.3" y="1.4">5</text>
<text x="84.1" y="1.4">4</text>
<text x="139" y="1.4">3</text>
<text x="193.8" y="1.4">2</text>
<text x="248.7" y="1.4">1</text>
<text x=".5" y="24.7">D</text>
<text x="276.6" y="24.7">D</text>
<text x=".5" y="68.2">C</text>
<text x="276.6" y="68.2">C</text>
<text x=".5" y="111.6">B</text>
<text x="276.6" y="111.6">B</text>
<text x=".5" y="155">A</text>
<text x="276.6" y="155">A</text>
<text x="29.3" y="177">5</text>
<text x="84.1" y="177">4</text>
<text x="139" y="177">3</text>
<text x="193.8" y="177">2</text>
<text x="248.7" y="177">1</text>
</g>
</svg>
